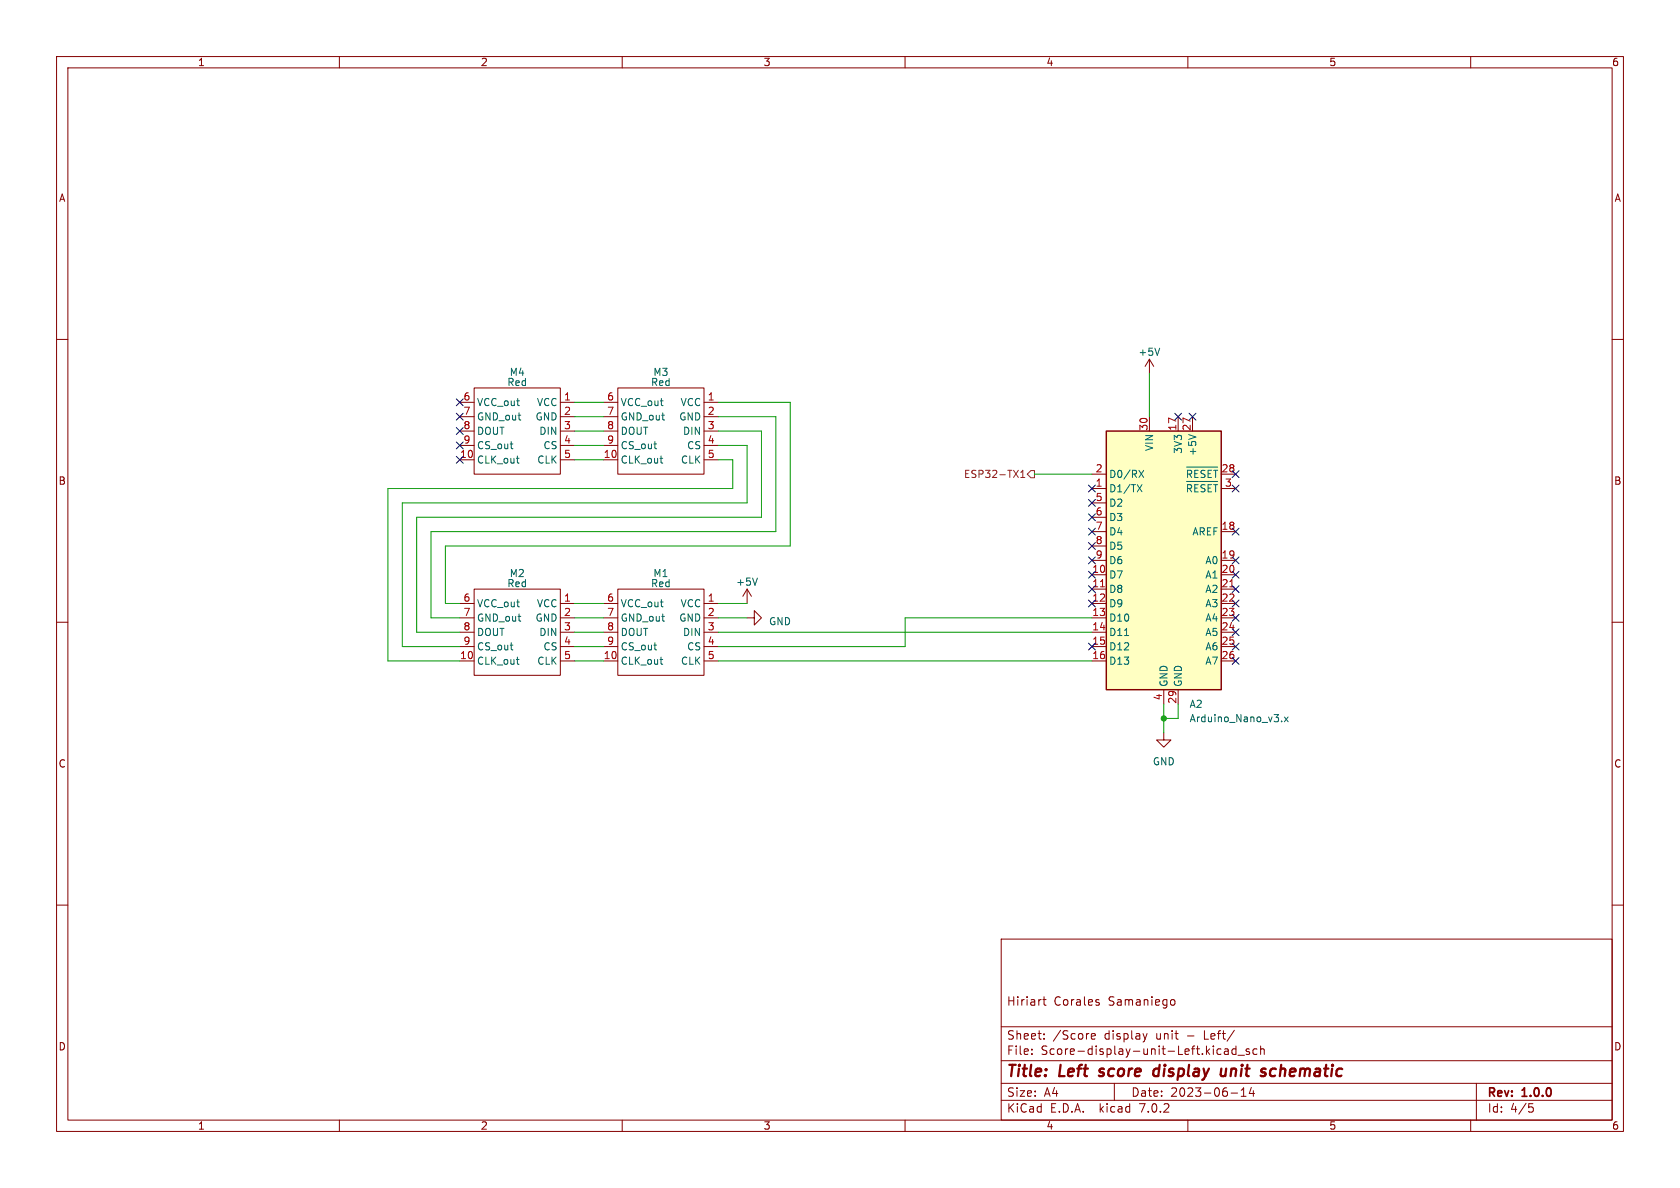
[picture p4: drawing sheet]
<svg xmlns="http://www.w3.org/2000/svg" width="297mm" height="210mm" viewBox="0 0 297 210" stroke-linecap="round" stroke-linejoin="round" font-family="sans-serif">
<g fill="none" stroke="#840000" stroke-width=".18">
<path d="M10 10h277v190h-277zM12 12h273v186h-273zM60 10v2M110 10v2M160 10v2M210 10v2M260 10v2M10 60h2M285 60h2M81.3 71.1h2.5M81.3 73.7h2.5M81.3 76.2h2.5"/>
<path d="M81.3 78.7h2.5M83.8 68.6h15.3v15.2h-15.3zM99.1 71.1h2.5M99.1 73.7h2.5M99.1 76.2h2.5M99.1 78.7h2.5M106.7 71.1h2.5M106.7 73.7h2.5M106.7 76.2h2.5M106.7 78.7h2.5M109.2 68.6h15.3v15.2h-15.3zM124.5 71.1h2.5"/>
<path d="M124.5 73.7h2.5M124.5 76.2h2.5M124.5 78.7h2.5M203.2 63.5l-.8 1.3M203.2 63.5v2.5M203.2 73.7v2.5M203.2 63.5l.8 1.3M208.3 73.7v2.5M210.8 73.7v2.5M81.3 81.3h2.5M99.1 81.3h2.5M106.7 81.3h2.5"/>
<path d="M124.5 81.3h2.5M193 86.4h2.6M193 94h2.6M193 99.1h2.6M193 83.8h2.6M193 88.9h2.6M193 91.4h2.6M193 96.5h2.6M215.9 86.4h2.5M215.9 94h2.5M215.9 99.1h2.5M215.9 83.8h2.5"/>
<path d="M10 110h2M81.3 106.7h2.5M81.3 109.2h2.5M81.3 111.8h2.5M81.3 114.3h2.5M81.3 116.8h2.5M83.8 104.1h15.3v15.3h-15.3zM99.1 106.7h2.5M99.1 109.2h2.5M99.1 111.8h2.5M99.1 114.3h2.5M99.1 116.8h2.5"/>
<path d="M106.7 106.7h2.5M106.7 109.2h2.5M106.7 111.8h2.5M106.7 114.3h2.5M106.7 116.8h2.5M109.2 104.1h15.3v15.3h-15.3zM124.5 106.7h2.5M124.5 109.2h2.5M124.5 111.8h2.5M124.5 114.3h2.5M124.5 116.8h2.5M132.1 109.2h1.2v1.3l1.3-1.3-1.3-1.2v1.2"/>
<path d="M132.1 104.1l-.8 1.3M132.1 104.1v2.6M132.1 104.1l.7 1.3M193 101.6h2.6M193 104.1h2.6M193 106.7h2.6M193 109.2h2.6M193 111.8h2.6M193 114.3h2.6M193 116.8h2.6M215.9 101.6h2.5M215.9 104.1h2.5"/>
<path d="M215.9 106.7h2.5M215.9 109.2h2.5M215.9 111.8h2.5M215.9 114.3h2.5M215.9 116.8h2.5M285 110h2M205.7 129.5v1.3h1.3l-1.3 1.3-1.2-1.3h1.2M205.7 121.9v2.6M208.3 121.9v2.6M10 160h2M285 160h2M177 166h108v32h-108z"/>
<path d="M184.4 176.7h.5M184.6 176.2v1.3l.3 .2M194.1 177.2l.3 .2-.3 .3M194.1 176.7l.2 .1M207.1 176.8l.3-.1 .3 .3-.1 .6-.2 .1-.3-.1M60 198v2M110 198v2M160 198v2M177 194.5h108M177 191.5h108M177 187.5h108M177 181.5h108"/>
<path d="M182.4 186.3v.1M182.4 185.5v.1M184.6 183.6v.1M184.6 182.8v.1M192.9 183.2l.7-.1v-.3l-.5-.1-.2 .2 .1 .7h.6M197 191.5v3M202.8 182.7l-.4 1M210 198v2M215.3 186.3h.6M215.3 185.5h.6M216.5 185.5h.6v.9M217.1 185.8h-.5a.29 .29 0 0 0-.2 .3 .29 .29 0 0 0 .2 .3l.5-.1"/>
<path d="M217.6 193.2h1.2M218.2 182.1l-1.3 2M218.5 185.5l-.4-.1-.3 .3v.4l.1 .2h.6M218.5 184.9v1.5M218.9 186.5h1.1M219.4 193.8h.9M219.4 192.7l.5-.4v1.5M220.9 185.5l-.4-.1-.2 .2 .1 .2 .5 .2v.3h-.6M221.2 192.2l-.3 1.1h.9M221.6 192.8v1M222.2 185.5l-.4-.1-.3 .3v.4l.1 .2h.6M222.9 185.5l.2-.1 .3 .1 .1 .9"/>
<path d="M222.9 184.9v1.5M260 198v2M261 191.5v6.5M270.3 195.1h.7M270.4 195.7h.4l.3 .3-.2 .5-.5 .1"/>
</g>
<path d="M194.3 190.1l.1 .1M204.7 188.9a.66 .66 0 0 0-.8 .4v.7l.3 .2h.4M216.6 190l-.6 .2M216.8 188.9l-.2 1.3M224.7 189.1l-.2 .8 .3 .3" fill="none" stroke="#840000" stroke-width=".4"/>
<g fill="none" stroke="#006464" stroke-width=".18">
<path d="M205 61.5l-.4 1.3M210.1 76.8l1.3 .5M201 85.7l.9 1.2M201.3 83.1l.9 1.3M201.9 85.7l-.9 1.2M202.2 83.1l-.9 1.3M209.8 82.6h5.5M209.8 85.1h5.5M209.9 85.7v1.2M210.7 83.4l-.3-.3h-.5v1.3M211.2 85.7v1.2M211.8 83.1h-.6v1.3"/>
<path d="M213 83.2l-.5-.1-.2 .3M213.6 85.7v1.2M214.2 83.1h-.6v1.3M214.5 83.1h.8M214.9 83.1v1.3M214.9 85.7v1.2M133.9 102.2l-.4 1.3M226.6 127.5v.1M227.1 126.7l.6 .9M227.7 126.7l-.6 .9"/>
</g>
<path d="M195.6 76.2h20.3v45.7h-20.3z" fill="#ffffc2" stroke="#ffffc2" stroke-width=".18"/>
<path d="M195.6 76.2h20.3v45.7h-20.3z" fill="none" stroke="#840000" stroke-width=".25"/>
<path d="M194.6 103.7h.7M217.4 103.7h.7" fill="none" stroke="#a90000" stroke-width=".18"/>
<path d="M179.2 83.1l.8 1.3M180 83.1l-.8 1.3M180.5 84.4h.7M180.5 83.5l.3-.4v1.3M182.2 83.2h.7v1.3h-.7l-.6-.7z" fill="none" stroke="#725600" stroke-width=".18"/>
<g fill="none" stroke="#009600" stroke-width=".18">
<path d="M101.6 76.2h5.1M101.6 73.7h5.1M101.6 71.1h5.1M101.6 78.7h5.1M127 76.2h7.6v15.2h-60.9v20.4h7.6M127 71.1h12.7v25.4h-61v10.2h2.6M127 73.7h10.2v20.3h-61v15.2h5.1M127 78.7h5.1v10.2h-61v25.4h10.2M203.2 66v7.7M101.6 81.3h5.1M127 81.3h2.5v5.1h-60.9v30.4h12.7M182.9 83.8h10.1"/>
<path d="M101.6 116.8h5.1M101.6 114.3h5.1M101.6 111.8h5.1M101.6 109.2h5.1M101.6 106.7h5.1M127 116.8h66M127 111.8h66M127 109.2h5.1M127 106.7h5.1M193 109.2h-33v5.1h-33M205.7 124.5v5M208.3 124.5v2.5h-2.6"/>
</g>
<g fill="none" stroke="#000084" stroke-width=".18">
<path d="M80.7 73.1l1.2 1.2M80.7 78.1l1.2 1.2M80.7 70.5l1.2 1.2M80.7 75.6l1.2 1.2M81.9 73.1l-1.2 1.2M81.9 78.1l-1.2 1.2M81.9 70.5l-1.2 1.2M81.9 75.6l-1.2 1.2M207.7 73.1l1.2 1.2M208.9 73.1l-1.2 1.2M210.2 73.1l1.2 1.2M211.4 73.1l-1.2 1.2"/>
<path d="M80.7 80.7l1.2 1.2M81.9 80.7l-1.2 1.2M192.4 98.5l1.2 1.2M192.4 95.9l1.2 1.2M192.4 93.4l1.2 1.2M192.4 88.3l1.2 1.2M192.4 90.8l1.2 1.2M192.4 85.8l1.2 1.2M193.6 88.3l-1.2 1.2M193.6 90.8l-1.2 1.2M193.6 98.5l-1.2 1.2M193.6 95.9l-1.2 1.2"/>
<path d="M193.6 93.4l-1.2 1.2M193.6 85.8l-1.2 1.2M217.8 93.4l1.2 1.2M217.8 83.2l1.2 1.2M217.8 98.5l1.2 1.2M217.8 85.8l1.2 1.2M219 93.4l-1.2 1.2M219 98.5l-1.2 1.2M219 83.2l-1.2 1.2M219 85.8l-1.2 1.2M192.4 113.7l1.2 1.2M192.4 106.1l1.2 1.2"/>
<path d="M192.4 103.5l1.2 1.2M192.4 101l1.2 1.2M193.6 113.7l-1.2 1.2M193.6 106.1l-1.2 1.2M193.6 103.5l-1.2 1.2M193.6 101l-1.2 1.2M217.8 113.7l1.2 1.2M217.8 108.6l1.2 1.2M217.8 103.5l1.2 1.2M217.8 116.2l1.2 1.2M217.8 111.2l1.2 1.2M217.8 106.1l1.2 1.2"/>
<path d="M217.8 101l1.2 1.2M219 113.7l-1.2 1.2M219 108.6l-1.2 1.2M219 103.5l-1.2 1.2M219 116.2l-1.2 1.2M219 111.2l-1.2 1.2M219 106.1l-1.2 1.2M219 101l-1.2 1.2"/>
</g>
<circle cx="205.7" cy="127" r=".46" fill="#009600" stroke="#009600" stroke-width=".18"/>
<g font-size="2.8" fill="#840000">
<text x="178" y="190.8">Title:</text>
<text x="187.4" y="190.8">Left</text>
<text x="195.1" y="190.8">score</text>
<text x="205.2" y="190.8">display</text>
<text x="217.7" y="190.8">unit</text>
<text x="225.5" y="190.8">schematic</text>
</g>
<g font-size="2.1" fill="#840000">
<text x="178" y="177.9">Hiriart</text>
<text x="186.3" y="177.9">Corales</text>
<text x="195.9" y="177.9">Samaniego</text>
<text x="178" y="183.9">Sheet:</text>
<text x="186.2" y="183.9">/Score</text>
<text x="195.2" y="183.9">display</text>
<text x="204.4" y="183.9">unit</text>
<text x="209.9" y="183.9">-</text>
<text x="213" y="183.9">Left/</text>
<text x="178" y="186.6">File:</text>
<text x="184" y="186.6">Score-display-unit-Left.kicad_sch</text>
<text x="178" y="196.8">KiCad</text>
<text x="178" y="194">Size:</text>
<text x="184.6" y="194">A4</text>
<text x="185.7" y="196.8">E.D.A.</text>
<text x="194.4" y="196.8">kicad</text>
<text x="200" y="194">Date:</text>
<text x="201.5" y="196.8">7.0.2</text>
<text x="206.9" y="194">2023-06-14</text>
<text x="263" y="194.2">Rev:</text>
<text x="263" y="196.8">Id:</text>
<text x="267" y="196.8">4/5</text>
<text x="269.2" y="194.2">1.0.0</text>
</g>
<g font-size="1.8" fill="#840000">
<text x="35" y="11.8">1</text>
<text x="85" y="11.8">2</text>
<text x="135" y="11.8">3</text>
<text x="185" y="11.8">4</text>
<text x="235" y="11.8">5</text>
<text x="285" y="11.8">6</text>
<text x="10.4" y="35.8">A</text>
<text x="285.4" y="35.8">A</text>
<text x="10.3" y="85.8">B</text>
<text x="285.3" y="85.8">B</text>
<text x="10.3" y="135.8">C</text>
<text x="285.3" y="135.8">C</text>
<text x="10.3" y="185.8">D</text>
<text x="285.3" y="185.8">D</text>
<text x="35" y="199.8">1</text>
<text x="85" y="199.8">2</text>
<text x="135" y="199.8">3</text>
<text x="185" y="199.8">4</text>
<text x="235" y="199.8">5</text>
<text x="285" y="199.8">6</text>
</g>
<g font-size="1.8" fill="#006464">
<text x="201.2" y="63.1">+5V</text>
<text x="84.3" y="71.9">VCC_out</text>
<text x="89.6" y="68.4">Red</text>
<text x="90" y="66.6">M4</text>
<text x="94.8" y="71.9">VCC</text>
<text x="109.7" y="71.9">VCC_out</text>
<text x="115" y="68.4">Red</text>
<text x="115.4" y="66.6">M3</text>
<text x="120.2" y="71.9">VCC</text>
<text x="84.3" y="74.5">GND_out</text>
<text x="84.3" y="77">DOUT</text>
<text x="94.6" y="74.5">GND</text>
<text x="95.2" y="77">DIN</text>
<text x="109.7" y="74.5">GND_out</text>
<text x="109.7" y="77">DOUT</text>
<text x="120" y="74.5">GND</text>
<text x="120.6" y="77">DIN</text>
<text x="84.3" y="82.1">CLK_out</text>
<text x="84.3" y="79.6">CS_out</text>
<text x="94.9" y="82.1">CLK</text>
<text x="95.9" y="79.6">CS</text>
<text x="109.7" y="82.1">CLK_out</text>
<text x="109.7" y="79.6">CS_out</text>
<text x="120.3" y="82.1">CLK</text>
<text x="121.3" y="79.6">CS</text>
<text x="204" y="79.9" transform="rotate(-90 204 79.9)">VIN</text>
<text x="209.1" y="80.3" transform="rotate(-90 209.1 80.3)">3V3</text>
<text x="211.6" y="80.7" transform="rotate(-90 211.6 80.7)">+5V</text>
<text x="196.1" y="87.2">D1/TX</text>
<text x="196.1" y="84.6">D0/RX</text>
<text x="196.1" y="89.7">D2</text>
<text x="209.5" y="85.3">~{RESET}</text>
<text x="209.5" y="87.8">~{RESET}</text>
<text x="196.1" y="92.3">D3</text>
<text x="196.1" y="94.8">D4</text>
<text x="210.7" y="94.8">AREF</text>
<text x="196.1" y="97.3">D5</text>
<text x="196.1" y="99.9">D6</text>
<text x="213" y="99.9">A0</text>
<text x="84.3" y="107.5">VCC_out</text>
<text x="89.6" y="103.9">Red</text>
<text x="90" y="102.2">M2</text>
<text x="94.8" y="107.5">VCC</text>
<text x="109.7" y="107.5">VCC_out</text>
<text x="115" y="103.9">Red</text>
<text x="115.4" y="102.2">M1</text>
<text x="120.2" y="107.5">VCC</text>
<text x="130.1" y="103.7">+5V</text>
<text x="196.1" y="102.4">D7</text>
<text x="196.1" y="105">D8</text>
<text x="196.1" y="107.5">D9</text>
<text x="213" y="102.4">A1</text>
<text x="213" y="105">A2</text>
<text x="213" y="107.5">A3</text>
<text x="84.3" y="110">GND_out</text>
<text x="84.3" y="112.6">DOUT</text>
<text x="94.6" y="110">GND</text>
<text x="95.2" y="112.6">DIN</text>
<text x="109.7" y="110">GND_out</text>
<text x="109.7" y="112.6">DOUT</text>
<text x="120" y="110">GND</text>
<text x="120.6" y="112.6">DIN</text>
<text x="135.9" y="110.7">GND</text>
<text x="196.1" y="110">D10</text>
<text x="196.1" y="112.6">D11</text>
<text x="213" y="110">A4</text>
<text x="213" y="112.6">A5</text>
<text x="84.3" y="117.7">CLK_out</text>
<text x="84.3" y="115.1">CS_out</text>
<text x="94.9" y="117.7">CLK</text>
<text x="95.9" y="115.1">CS</text>
<text x="109.7" y="117.7">CLK_out</text>
<text x="109.7" y="115.1">CS_out</text>
<text x="120.3" y="117.7">CLK</text>
<text x="121.3" y="115.1">CS</text>
<text x="196.1" y="115.1">D12</text>
<text x="196.1" y="117.7">D13</text>
<text x="213" y="115.1">A6</text>
<text x="213" y="117.7">A7</text>
<text x="206.6" y="121.4" transform="rotate(-90 206.6 121.4)">GND</text>
<text x="209.1" y="121.4" transform="rotate(-90 209.1 121.4)">GND</text>
<text x="210.2" y="125.3">A2</text>
<text x="210.2" y="127.8">Arduino_Nano_v3.x</text>
<text x="203.7" y="135.4">GND</text>
</g>
<g font-size="1.8" fill="#a90000">
<text x="81.9" y="70.9">6</text>
<text x="99.7" y="70.9">1</text>
<text x="107.3" y="70.9">6</text>
<text x="125.1" y="70.9">1</text>
<text x="81.9" y="73.4">7</text>
<text x="81.9" y="75.9">8</text>
<text x="99.7" y="73.4">2</text>
<text x="99.7" y="75.9">3</text>
<text x="107.3" y="73.4">7</text>
<text x="107.3" y="75.9">8</text>
<text x="125.1" y="73.4">2</text>
<text x="125.1" y="75.9">3</text>
<text x="202.9" y="76.2" transform="rotate(-90 202.9 76.2)">30</text>
<text x="208" y="76.2" transform="rotate(-90 208 76.2)">17</text>
<text x="210.6" y="76.2" transform="rotate(-90 210.6 76.2)">27</text>
<text x="81.3" y="81">10</text>
<text x="81.9" y="78.5">9</text>
<text x="99.7" y="78.5">4</text>
<text x="99.7" y="81">5</text>
<text x="106.7" y="81">10</text>
<text x="107.3" y="78.5">9</text>
<text x="125.1" y="78.5">4</text>
<text x="125.1" y="81">5</text>
<text x="193.6" y="83.6">2</text>
<text x="215.9" y="83.6">28</text>
<text x="193.6" y="86.1">1</text>
<text x="193.6" y="88.6">5</text>
<text x="216.5" y="86.1">3</text>
<text x="193.6" y="91.2">6</text>
<text x="193.6" y="93.7">7</text>
<text x="215.9" y="93.7">18</text>
<text x="193" y="101.3">10</text>
<text x="193.6" y="96.3">8</text>
<text x="193.6" y="98.8">9</text>
<text x="215.9" y="98.8">19</text>
<text x="215.9" y="101.3">20</text>
<text x="81.9" y="106.4">6</text>
<text x="99.7" y="106.4">1</text>
<text x="107.3" y="106.4">6</text>
<text x="125.1" y="106.4">1</text>
<text x="193" y="103.9">11</text>
<text x="193" y="106.4">12</text>
<text x="215.9" y="103.9">21</text>
<text x="215.9" y="106.4">22</text>
<text x="81.9" y="109">7</text>
<text x="81.9" y="111.5">8</text>
<text x="99.7" y="109">2</text>
<text x="99.7" y="111.5">3</text>
<text x="107.3" y="109">7</text>
<text x="107.3" y="111.5">8</text>
<text x="125.1" y="109">2</text>
<text x="125.1" y="111.5">3</text>
<text x="193" y="109">13</text>
<text x="193" y="111.5">14</text>
<text x="215.9" y="109">23</text>
<text x="215.9" y="111.5">24</text>
<text x="81.3" y="116.6">10</text>
<text x="81.9" y="114">9</text>
<text x="99.7" y="114">4</text>
<text x="99.7" y="116.6">5</text>
<text x="106.7" y="116.6">10</text>
<text x="107.3" y="114">9</text>
<text x="125.1" y="114">4</text>
<text x="125.1" y="116.6">5</text>
<text x="193" y="114">15</text>
<text x="193" y="116.6">16</text>
<text x="215.9" y="114">25</text>
<text x="215.9" y="116.6">26</text>
<text x="205.5" y="123.9" transform="rotate(-90 205.5 123.9)">4</text>
<text x="208" y="124.5" transform="rotate(-90 208 124.5)">29</text>
</g>
<text font-size="1.8" fill="#725600" x="170.3" y="84.6">ESP32-TX1</text>
</svg>
